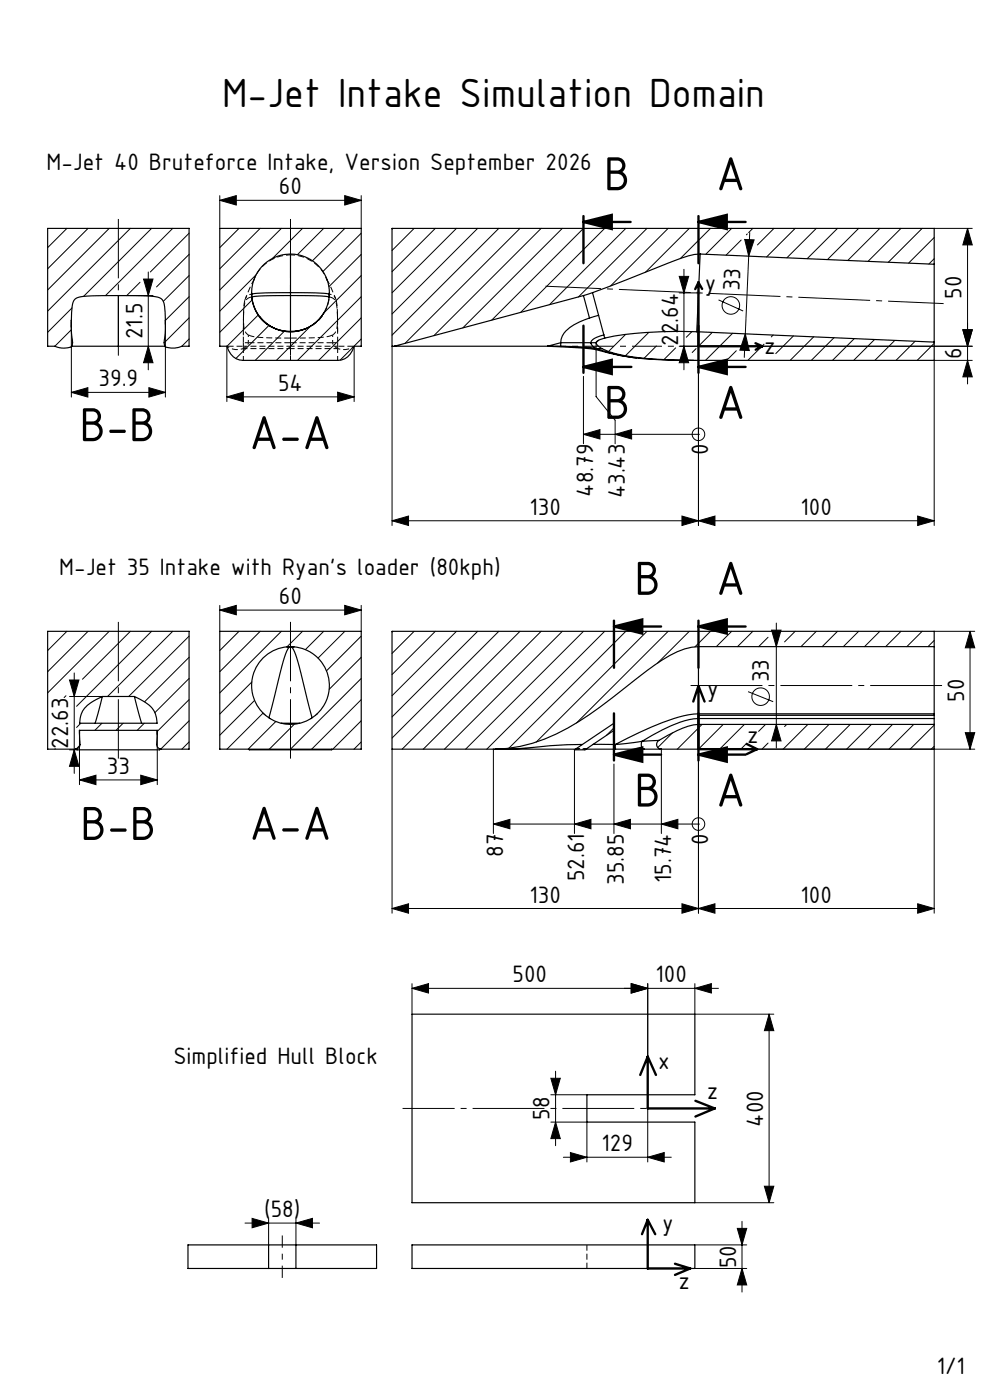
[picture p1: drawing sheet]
<svg xmlns="http://www.w3.org/2000/svg" width="210mm" height="297mm" viewBox="0 0 210 297" stroke-linecap="round" stroke-linejoin="round" font-family="sans-serif">
<g fill="none" stroke="#000" stroke-width=".21">
<path d="M14.2 48.5l-4.1 4M18.7 48.5l-8.6 8.5M23.2 48.5l-13.1 13M27.7 48.5l-17.6 17.5M29.7 59.9l-2.8 2.8M30.5 59.2h2l-1 3.5zM31.5 57.7v20.8M32.1 48.5l-14.4 14.4M36.6 48.5l-14.2 14.2M40.1 49.5l-8.2 8.2M40.1 54l-6.9 6.9M40.1 58.5l-5.5 5.4"/>
<path d="M46.6 42.5l3.5-1v2zM46.6 41.5v7M46.6 42.5h30M50.7 48.5l-4.1 4M54.4 58.2l-7.8 7.8M55.2 48.5l-8.6 8.5M59.7 48.5l-13.1 13M64.2 48.5l-6.4 6.3M68.7 48.5l-5.6 5.6M73.1 41.5l3.5 1-3.5 1zM73.2 48.5l-6.9 6.8M76.6 49.5l-8.1 8.1"/>
<path d="M76.6 54l-6.8 6.8M76.6 58.5l-7.9 7.9M76.6 41.5v7M83.4 48.5l-.2 .2M87.8 48.5l-4.6 4.6M92.3 48.5l-9.1 9.1M96.8 48.5l-13.6 13.6M101.3 48.5l-18.1 18.1M105.8 48.5l-22.6 22.6M110.3 48.5l-24.4 24.3M114.8 48.5l-22.8 22.7M119.3 48.5l-21.1 21.1"/>
<path d="M123.8 48.5l-19.5 19.4M128.3 48.5l-17.9 17.8M132.7 48.5l-16.1 16.1M137.2 48.5l-14.5 14.5M141.7 48.5l-12.2 12.1M144.1 58.6h2l-1 3.5zM145.1 57.1v21.4M146.2 48.5l-9.3 9.2M150.7 48.5l-6.4 6.4M155.2 48.5l-5.5 5.4M157.2 50.9l-3.2 3.2M158 50.8l2 .1-1.2 3.4z"/>
<path d="M158.5 49.6l-.2 .2M159 49.3l-.9 21.5M159.7 48.5l-.9 .8M164.2 48.5l-3.5 3.5M168.7 48.5l-6.1 6M173.2 48.5l-6.3 6.2M177.6 48.5l-6.4 6.4M182.1 48.5l-6.6 6.6M186.6 48.5l-6.8 6.8M191.1 48.5l-7 6.9M195.6 48.5l-7.2 7.1M198.2 50.4l-5.5 5.4"/>
<path d="M198.2 54.9l-1.2 1.1M198.2 48.5h8M205.2 48.5l1 3.5h-2zM205.2 48.5v33M15.1 67.9v16.3M15.1 69.9l-3.5 3.6M15.3 65.3l-5.2 5.2M25.1 62.7h7.4M31.5 73.5l1 3.5h-2zM35.1 67.9v16.3M40.1 62.9l-5 5.1M40.1 67.4l-5.3 5.3"/>
<path d="M40.1 71.9l-1.5 1.6M48.1 73.5v11.7M53.5 63.6l-6.9 6.9M54.8 66.8l-6.7 6.7M57.1 69l-7.1 7.1M60.3 70.3l-6.2 6.2M65.9 69.2l-7.3 7.3M75.1 73.5v11.7M76.6 62.9l-13.5 13.6M76.6 67.4l-9 9.1M76.6 71.9l-4.5 4.5M83.2 73.5v38"/>
<path d="M123.8 79.8v14.3M126.4 72.7v11.4l4.1 5v5M127 72.2l-.5 .5M132.7 71l-3.6 3.6M137.6 70.5l-4.9 5M139.2 73.4l-2.6 2.6M143.3 73.8l-2.5 2.5M144.1 73.5h4.1M144.1 62.1h4.1M145.1 73.5l1 3.5h-2zM146.8 70.3l-1.2 1.2M147.7 74l-.9 .8"/>
<path d="M148.2 73.5v38M151.1 70.5l-2.9 3M152.4 63.6l5.2 2.4M155.4 70.7l-5.8 5.8M156.2 74.4l-2.1 2.1M158.1 70.8l.8 3.6-2-.1zM158.1 70.8l-.2 5M161.7 73.5h44.5M162.1 73l-3.5 3.5M163.1 76.4v.1M164 71.1l-.4 .4M168.3 71.3l-3.7 3.7"/>
<path d="M172.6 71.5l-5 5M176.9 71.6l-4.8 4.9M181.2 71.8l-4.6 4.7M185.5 72l-4.4 4.5M189.8 72.2l-4.2 4.3M194.1 72.4l-4 4.1M198.2 72.8l-3.6 3.7M204.2 70h2l-1 3.5zM205.2 76.5l1 3.5h-2zM206.2 76.5h-8v35M15.1 83.2l3.5-1v2zM15.1 83.2h20"/>
<path d="M31.6 82.2l3.5 1-3.5 1zM48.1 84.2l3.5-1v2zM48.1 84.2h27M71.6 83.2l3.5 1-3.5 1zM123.8 92.1l3.5-1v2zM123.8 92.1h24.4M130.5 92.1l3.5-1v2zM148.2 92.1h.1M83.2 110.5l3.5-1v2zM83.2 110.5h115M144.7 109.5l3.5 1-3.5 1zM148.2 110.5l3.5-1v2z"/>
<path d="M194.7 109.5l3.5 1-3.5 1zM14.2 133.9l-4.1 4.1M18.7 133.9l-8.6 8.6M23.2 133.9l-13.1 13.1M27.7 133.9l-10.2 10.2M32.1 133.9l-15.9 15.9M36.6 133.9l-13.8 13.9M40.1 135l-12.8 12.8M40.1 139.4l-9.4 9.5M46.6 129.4l3.5-1v2zM46.6 128.4v5.5M46.6 129.4h30"/>
<path d="M50.7 133.9l-4.1 4.1M55.2 133.9l-8.6 8.6M59.7 133.9l-13.1 13.1M64.2 133.9l-3.3 3.3M68.7 133.9l-3.9 3.9M73.1 128.4l3.5 1-3.5 1zM73.2 133.9l-5.7 5.7M76.6 135l-7.4 7.3M76.6 139.4l-6.8 6.8M76.6 128.4v5.5M83.4 133.9l-.2 .2M87.8 133.9l-4.6 4.7"/>
<path d="M92.3 133.9l-9.1 9.2M96.8 133.9l-13.6 13.7M101.3 133.9l-18.1 18.2M105.8 133.9l-22.6 22.7M110.3 133.9l-25 25M114.8 133.9l-25 25M119.3 133.9l-25 25M123.8 133.9l-25 25M128.3 133.9l-25 25M132.7 133.9l-24.8 24.8M137.2 133.9l-23.5 23.5M141.7 133.9l-19.4 19.5"/>
<path d="M146.2 133.9l-6.7 6.8M150.7 133.9l-3.3 3.3M155.2 133.9l-3.3 3.3M159.7 133.9l-3.3 3.3M162.9 135.2l-2 2M163.7 133.7h2l-1 3.5zM164.7 132.2v26.5M168.7 133.9l-2.3 2.3M173.2 133.9l-3.3 3.3M177.6 133.9l-3.2 3.3M182.1 133.9l-3.2 3.3M186.6 133.9l-3.2 3.3"/>
<path d="M191.1 133.9l-3.2 3.3M195.6 133.9l-3.2 3.3M198.2 135.9l-1.4 1.3M198.2 133.9h8.6M205.8 133.9l1 3.5h-2zM205.8 133.9v25M11.7 158.8l-.1 .1M14 147.6l-.4 .4M14.7 144.3h2l-1 3.5zM14.7 147.8h7M14.7 159.1h1.7M15.7 159.1l1 3.5h-2z"/>
<path d="M15.7 142.8v21.3M16.9 154.9v11.6M16.9 158.1l-.7 .7M17.1 153.4l-.9 .9M21.6 153.4l-1.5 1.5M26.1 153.4l-1.5 1.5M30.6 153.4l-1.5 1.5M33.4 154.9v11.6M40.1 143.9l-7.3 7.3M40.1 148.4l-6.7 6.8M40.1 152.9l-6 6M40.1 157.4l-1.5 1.5"/>
<path d="M53.4 144.7l-6.8 6.8M54 148.6l-7.4 7.4M55.8 151.3l-7.6 7.6M58.5 153.1l-5.9 5.8M62.4 153.6l-5.3 5.3M76.6 143.9l-15 15M76.6 148.4l-10.5 10.5M76.6 152.9l-6 6M76.6 157.4l-1.5 1.5M83.2 158.9v34.8M104.7 158.9v17.9M121.9 159.1v17.7"/>
<path d="M130.2 154.4l-1.6 1.6M140.3 158.9v17.9M142.6 155.5l-3.1 3.1M148.2 153.7v40M148.9 153.7l-5.2 5.2M153.4 153.7l-5.2 5.2M157.9 153.7l-5.3 5.2M158.4 157.6l-1.3 1.3M158.7 146.7l5.3 2.2M160.6 158.9h46.2M162.4 153.7l-1.5 1.5M162.9 157.6l-1.3 1.3"/>
<path d="M164.7 153.7l1 3.5h-2zM166.9 153.7l-.5 .4M171.4 153.7l-5.3 5.2M175.9 153.7l-5.3 5.2M180.3 153.7l-5.2 5.2M184.8 153.7l-5.2 5.2M189.3 153.7l-5.2 5.2M193.8 153.7l-5.2 5.2M198.2 153.8l-5.1 5.1M198.2 158.3l-.6 .6M198.2 158.9v34.8M204.8 155.4h2l-1 3.5z"/>
<path d="M16.9 165.5l3.5-1v2zM16.9 165.5h16.5M29.9 164.5l3.5 1-3.5 1zM104.7 174.8l3.5-1v2zM104.7 174.8h43.5M121.9 174.8l3.5-1v2zM130.2 174.8l3.5-1v2zM130.2 162.1v14.7M140.3 174.8l3.5-1v2zM148.2 174.8h.1M83.2 192.7l3.5-1v2zM83.2 192.7h115"/>
<path d="M144.7 191.7l3.5 1-3.5 1zM148.2 192.7l3.5-1v2zM194.7 191.7l3.5 1-3.5 1zM87.4 209.7l3.5-1v2zM87.4 208.7v6.4M87.4 209.7h65M133.9 208.7l3.5 1-3.5 1zM137.4 208.7v15.5M147.4 209.7l3.5-1v2zM147.4 208.7v6.4h16.7M163.1 215.1l1 3.5h-2zM163.1 215.1v40"/>
<path d="M116.8 228.7h2l-1 3.5zM116.8 232.2h7.7M116.8 238h7.7v8.5M117.8 238l1 3.5h-2zM117.8 227.2v15.8M137.4 235.1v11.4M52 259.5h15.8M53.5 258.5l3.5 1-3.5 1zM57 258.5v5.6M62.8 259.5l3.5-1v2zM62.8 258.5v5.6M119.5 245.5h22.9"/>
<path d="M121 244.5l3.5 1-3.5 1zM137.4 245.5l3.5-1v2zM147.4 255.1h16.7M157.4 259.1v15M162.1 251.6h2l-1 3.5zM147.4 264.1h11M147.4 269.1h11M156.4 260.6h2l-1 3.5zM157.4 269.1l1 3.5h-2z"/>
<circle cx="155" cy="64.8" r="1.86"/>
<circle cx="148.2" cy="92.1" r="1.33"/>
<circle cx="161.3" cy="147.8" r="1.86"/>
<circle cx="148.2" cy="174.8" r="1.33"/>
</g>
<g fill="none" stroke="#000" stroke-width=".25">
<path d="M46.6 48.5h30v25h-1.5a3.7 3.7 0 0 1-3.5 3h-20a3.7 3.7 0 0 1-3.5-3h-1.5zM61.6 53.9a8.2 8.2 0 0 0-8.2 8.2M61.6 53.9v8.2M61.6 53.9a8.2 8.2 0 0 1 8.3 8.2M148.5 53.9l-.7 16.5M148.5 53.9a24.8 24.8 0 0 0-7.3 2.1l-15.5 6.1M148.5 53.9l49.7 2.2M198.2 56.1v16.5M198.2 56.1v-7.6h-115v25h.4M15.1 67.9l.1 3.5a2.59 2.59 0 0 1-.1 2.2 4.9 4.9 0 0 1-3.5-.1h-1.5v-25h30v25h-1.5a4.9 4.9 0 0 1-3.5 .1l-.3-.9 .2-1.8 .1-3M15.1 67.9v1.5M15.2 73.5h9.9"/>
<path d="M25.1 62.7l7.6 .2a2.03 2.03 0 0 1 2.2 2.2l.2 2.8M25.1 62.7l-7.4 .2a2.12 2.12 0 0 0-2.4 2.2l-.2 2.8M25.1 73.5h9.9M25.1 62.7v10.8M35.1 67.9v.9M53.4 62.1a8 8 0 0 0 4.8 7.5M53.4 62.1a8.3 8.3 0 0 0 8.2 8.3M53.4 63l2.3-.2 5.9-.1v7.6M55.1 67.2a8.2 8.2 0 0 0 6.5 3.2M58.4 69.7l1.3 .4 1.9 .2M61.6 62.1h-5.3l-2.9 .3M61.6 62.1h5.4l2.9 .3"/>
<path d="M61.6 62.1v.6l5.9 .1 2.3 .2M61.6 70.3v.1M61.6 70.4h.1M64.9 69.7l-1.4 .4-1.9 .2M68.7 66.4a8.2 8.2 0 0 1-7.1 4M69.9 62.1a8.3 8.3 0 0 1-8.3 8.3M69.9 62.1l-.1 1M83.6 73.5h32.5M116.1 73.5l7.5 .3 2.8 .4M116.1 73.5h2.8M118.9 73.5l5.7 .2 1.8 .3M118.9 72.7h6.4"/>
<path d="M118.9 72.7l-2.8 .8M118.9 72.7v.8M123.8 62.7l1.2 4.8M123.8 62.7l-40.2 10.8M125 67.5a10 10 0 0 0-5.7 3.8l-.4 1.4M125.3 72.7h1.1M125.3 72.7l.1 .1a1.75 1.75 0 0 0 1 1.2M125.7 62.1l-1.9 .6M125.7 62.1h.1M125.7 62.1l1.3 4.8M126.4 74.2a45.1 45.1 0 0 0 8.6 1.7M126.4 72.7a1.95 1.95 0 0 0 1.3 1.3"/>
<path d="M126.4 74h1.3M126.4 74a49.5 49.5 0 0 0 17.6 2.4h1.9M126.4 74v.2M127 66.9l1.1 4.1M127 66.9l-2 .6M128.1 71l.2 .7M128.1 71l-2 .8a1.14 1.14 0 0 0-.8 .9M128.3 71.7a2.57 2.57 0 0 0-1.8 .9l-.1 .1M145.9 76.4l1.3 .1M147.8 70.4a81.9 81.9 0 0 0-19.5 1.3M147.8 70.4l50.4 2.2M198.2 72.6v3.9h-50.7a73.5 73.5 0 0 1-16.8-1.4l-3-1.1"/>
<path d="M46.6 133.9h30v25h-30zM61.5 137.2h-.6M61.6 137.2a1.36 1.36 0 0 1 .9 1l.9 3.1 2.8 11M61.6 137.2a1.27 1.27 0 0 0-.8 .9l-1 3.2-2.8 11M61.8 137.2h.6M148.2 137.2a17.2 17.2 0 0 0-9.3 3.9l-6.4 4.9a69.5 69.5 0 0 1-17 10.8 29.5 29.5 0 0 1-10.8 2.1h-21.5v-25h115v3.3M148.2 137.2v14.2M148.2 137.2h50M198.2 137.2v14.2M16 158.9h.4M16.4 158.8v.3h17.5v-.3M16.9 154.9v2a1.83 1.83 0 0 1-.4 1.9l-.5 .1h-5.9v-25h30v25h-5.9"/>
<path d="M16.9 154.9v.7M16.9 154.9h16.5M21.7 147.8l-1.5 5.6M21.7 147.8h6.8M21.7 147.8l-1.3 .6a5.3 5.3 0 0 0-3.5 5h16.4a4.8 4.8 0 0 0-2.5-4.4l-2.3-1.2M28.5 147.8l1.5 5.6M33.4 154.9l-.1 2.6a1.08 1.08 0 0 0 .9 1.4M33.4 154.9v.9M33.9 158.9h.3M52.9 158.9v.2h17.5v-.2M59.7 153.4h3.9M121.9 159.1l8.3-5.7v1.5l-6.1 4.2z"/>
<path d="M123.5 157.9a123 123 0 0 0-13.3 .9l-5.2 .1h17.1M124.3 158.9h6.3M125.8 157.9h4.7M130.5 157.9l.1 1M130.5 157.9h.1M130.6 158.9h6.1M136.2 157.3a1.12 1.12 0 0 0 .5 1.6M136.2 157.3l-5.7 .6M136.7 158.9h3.6M139.8 157.1l-3.6 .2M139.8 157.1a1 1 0 0 0-.5 1.1 1 1 0 0 0 1 .7M148.2 153.7a14 14 0 0 0-6.6 2.3l-1.8 1.1"/>
<path d="M148.2 151.4l-3.1 .4a61.3 61.3 0 0 0-14.6 6.1M148.2 152.4v1.3M148.2 152.4a17.7 17.7 0 0 0-7.6 2.4l-4.4 2.5M148.2 153.7h50M148.2 151.4h50M148.2 152.4h50M148.2 151.4v1M148.2 151.8h50M198.2 152.4v1.3M198.2 151.8v.6M198.2 151.4v.4M198.2 153.7v5.2h-57.9"/>
<path d="M87.4 215.1h60v17.1h-22.9v5.8h22.9v17.1h-60zM39.9 264.1h40v5h-40zM57 264.1v5M62.8 264.1v5M87.4 264.1h60v5h-60z"/>
<circle cx="61.6" cy="145.4" r="8.3"/>
</g>
<path d="M52.7 71v1.7M53.4 62.4a1.54 1.54 0 0 0-1.3 .8M69.9 62.4a1.55 1.55 0 0 1 1.2 .8M70.6 71v1.7" fill="none" stroke="#000" stroke-width=".21" stroke-dasharray="1.3 .6" stroke-dashoffset=".8" stroke-linecap="butt"/>
<path d="M51.9 63.6l-.3 3.3M52.7 71a9.2 9.2 0 0 0 4.4 .7h4.5M53.4 63a1.83 1.83 0 0 0-1.6 2l-.2 2.5M69.8 63a1.83 1.83 0 0 1 1.6 2l.2 2.5M70.6 71a9.3 9.3 0 0 1-4.5 .7h-4.5M71.3 63.6l.3 3.3" fill="none" stroke="#000" stroke-width=".21" stroke-dasharray="1.3 .6" stroke-dashoffset="-.1" stroke-linecap="butt"/>
<path d="M61.6 54.1a8.1 8.1 0 0 0-7.8 5.4M69.5 59.6a8.3 8.3 0 0 0-7.9-5.5M51.6 74v2.5M52.7 71l-.6-.5a6.1 6.1 0 0 1-.5-3.6M61.6 74v2.5M70.6 71l.6-.5a6.1 6.1 0 0 0 .4-3.6M71.6 74v2.5" fill="none" stroke="#000" stroke-width=".21" stroke-dasharray="1.3 .6" stroke-dashoffset=".3" stroke-linecap="butt"/>
<path d="M51.6 72.7v.8M61.6 74h-10M61.6 74h10M61.6 73.5h-10M61.6 73.5h10M71.6 72.7v.8" fill="none" stroke="#000" stroke-width=".21" stroke-dasharray="1.3 .6" stroke-dashoffset=".4" stroke-linecap="butt"/>
<path d="M48.1 73.5a3.7 3.7 0 0 0 3.5 .5M51.6 71.1v-3.6M61.6 70.3v1.4M75.1 73.5a3.7 3.7 0 0 1-3.5 .5" fill="none" stroke="#000" stroke-width=".21" stroke-dasharray="1.3 .6" stroke-dashoffset=".7" stroke-linecap="butt"/>
<path d="M52.7 72.7h-1.1M61.6 72.7v-1M70.6 72.7h1M122.1 158.9h2.2M124.5 158.8h-2.2" fill="none" stroke="#000" stroke-width=".21" stroke-dasharray="1.3 .6" stroke-dashoffset=".5" stroke-linecap="butt"/>
<path d="M69.3 59.2l.2 .4M51.6 73.5v.5M51.6 67.6v5.1M51.6 67.5v-.6M52.7 72.7h8.9M58.4 69.7l-.2-.1M61.6 73.5v-3.2M70.6 72.7h-9M71.6 67.5v-.6M71.6 73.5v.5M71.6 72.7v-5.1M124.5 264.1v5" fill="none" stroke="#000" stroke-width=".21" stroke-dasharray="1.3 .6" stroke-linecap="butt"/>
<path d="M61.6 72.7v1.3M69.9 62.1a7.9 7.9 0 0 1-5 7.6" fill="none" stroke="#000" stroke-width=".21" stroke-dasharray="1.3 .6" stroke-dashoffset=".6" stroke-linecap="butt"/>
<path d="M51.6 73.5h-3.5M71.6 73.5h3.5" fill="none" stroke="#000" stroke-width=".21" stroke-dasharray="1.3 .6" stroke-dashoffset="-.2" stroke-linecap="butt"/>
<path d="M52.7 72.7l-.3 .6-.8 .7M70.6 72.7l.2 .6 .8 .7" fill="none" stroke="#000" stroke-width=".21" stroke-dasharray="1.3 .6" stroke-dashoffset=".9" stroke-linecap="butt"/>
<path d="M53.9 59.2l-2 4.5M71.3 63.7l-2-4.5M71.6 70.4v-2.9" fill="none" stroke="#000" stroke-width=".21" stroke-dasharray="1.3 .6" stroke-dashoffset=".1" stroke-linecap="butt"/>
<g fill="#000">
<path d="M46.6 42.5l3.5-1v2zM73.1 41.5l3.5 1-3.5 1zM123.8 47.1l6-1.5v3zM148.2 47.1l6-1.5v3zM158 50.8l2 .1-1.2 3.4zM205.2 48.5l1 3.5h-2zM30.5 59.2h2l-1 3.5zM31.5 73.5l1 3.5h-2zM123.8 77.8l6-1.5v3zM144.1 58.6h2l-1 3.5zM145.1 73.5l1 3.5h-2zM148.2 77.8l6-1.5v3z"/>
<path d="M158.1 70.8l.8 3.6-2-.1zM204.2 70h2l-1 3.5zM205.2 76.5l1 3.5h-2zM15.1 83.2l3.5-1v2zM31.6 82.2l3.5 1-3.5 1zM48.1 84.2l3.5-1v2zM71.6 83.2l3.5 1-3.5 1zM123.8 92.1l3.5-1v2zM130.5 92.1l3.5-1v2zM83.2 110.5l3.5-1v2zM148.2 110.5l3.5-1v2zM144.7 109.5l3.5 1-3.5 1z"/>
<path d="M194.7 109.5l3.5 1-3.5 1zM46.6 129.4l3.5-1v2zM73.1 128.4l3.5 1-3.5 1zM130.2 132.9l6-1.5v3zM148.2 132.9l6-1.5v3zM163.7 133.7h2l-1 3.5zM205.8 133.9l1 3.5h-2zM14.7 144.3h2l-1 3.5zM15.7 159.1l1 3.5h-2zM164.7 153.7l1 3.5h-2zM204.8 155.4h2l-1 3.5zM16.9 165.5l3.5-1v2z"/>
<path d="M29.9 164.5l3.5 1-3.5 1zM104.7 174.8l3.5-1v2zM121.9 174.8l3.5-1v2zM130.2 174.8l3.5-1v2zM130.2 160.1l6-1.5v3zM140.3 174.8l3.5-1v2zM148.2 160.1l6-1.5v3zM83.2 192.7l3.5-1v2zM148.2 192.7l3.5-1v2zM144.7 191.7l3.5 1-3.5 1zM194.7 191.7l3.5 1-3.5 1zM87.4 209.7l3.5-1v2z"/>
<path d="M133.9 208.7l3.5 1-3.5 1zM147.4 209.7l3.5-1v2zM163.1 215.1l1 3.5h-2zM116.8 228.7h2l-1 3.5zM117.8 238l1 3.5h-2zM53.5 258.5l3.5 1-3.5 1zM62.8 259.5l3.5-1v2zM121 244.5l3.5 1-3.5 1zM137.4 245.5l3.5-1v2zM162.1 251.6h2l-1 3.5zM156.4 260.6h2l-1 3.5zM157.4 269.1l1 3.5h-2z"/>
</g>
<path d="M147.7 62.1h1M147.8 61.8l.7 .7M148.2 61.6v1M148.5 61.8l-.7 .7" fill="none" stroke="#c0c0c0" stroke-width=".21"/>
<path d="M116.1 73.5h32.1" fill="none" stroke="#000" stroke-width=".21" stroke-dasharray="6.3 1.3 1.3 1.3" stroke-dashoffset="2.4" stroke-linecap="butt"/>
<g fill="none" stroke="#000" stroke-width=".5">
<path d="M123.8 47.1l6-1.5v3zM123.8 47.1h10M123.8 45.8v10M148.2 47.1l6-1.5v3zM148.2 45.8v10M148.2 59.9v19.2M148.2 59.9l-.7 1.4M148.2 59.9l.7 1.4M148.2 47.1h10M123.8 77.8l6-1.5v3zM123.8 77.8h10.1M123.8 69.1v10"/>
<path d="M148.2 77.8l6-1.5v3zM148.2 73.5h13.5M148.2 77.8h10M160.3 72.8l1.4 .7M161.7 73.5l-1.4 .7M130.2 132.9l6-1.5v3zM130.2 132.9h10M130.2 131.7v10M148.2 132.9l6-1.5v3zM148.2 131.7v10M148.2 132.9h10M130.2 151.3v10"/>
<path d="M148.2 145.5v15.8M148.2 145.5l-1.1 3.3M148.2 145.5l1.2 3.3M148.2 158.9h12.4M158.4 157.8l2.2 1.1M160.6 158.9l-2.2 1.1M130.2 160.1l6-1.5v3zM130.2 160.1h10M148.2 160.1l6-1.5v3zM148.2 160.1h10M137.4 224.2v10.9h14.2M137.4 224.2l-1.6 3.8"/>
<path d="M137.4 224.2l1.7 3.8M147.5 233.5l4.1 1.6M151.6 235.1l-4.1 1.8M137.4 258.8v10.3h9M137.4 258.8l-1.2 3M137.4 258.8l1.6 3M143.2 268.1l3.2 1M146.4 269.1l-3.2 1.4"/>
</g>
<path d="M200.2 64.4l-84.5-3.7" fill="none" stroke="#000" stroke-width=".21" stroke-dasharray="15.2 1.3 1.3 1.3" stroke-dashoffset="3.5" stroke-linecap="butt"/>
<path d="M25.1 75.5v-29M61.6 75.5v-29M25.1 160.9v-29M61.6 160.9v-29" fill="none" stroke="#000" stroke-width=".21" stroke-dasharray="15.2 1.3 1.3 1.3" stroke-dashoffset="2.6" stroke-linecap="butt"/>
<path d="M200.2 145.4h-54" fill="none" stroke="#000" stroke-width=".21" stroke-dasharray="15.2 1.3 1.3 1.3" stroke-dashoffset="-.3" stroke-linecap="butt"/>
<path d="M85.4 235.1h64" fill="none" stroke="#000" stroke-width=".21" stroke-dasharray="15.2 1.3 1.3 1.3" stroke-dashoffset="4.2" stroke-linecap="butt"/>
<path d="M59.9 262.1v9" fill="none" stroke="#000" stroke-width=".21" stroke-dasharray="15.2 1.3 1.3 1.3" stroke-dashoffset="12.6" stroke-linecap="butt"/>
<g font-size="10.9">
<text x="128.1" y="40.4">B</text>
<text x="151.9" y="40.4">A</text>
<text x="128.1" y="88.9">B</text>
<text x="151.9" y="88.9">A</text>
<text x="16.9" y="93.6">B-B</text>
<text x="52.9" y="95.3">A-A</text>
<text x="134.6" y="126.2">B</text>
<text x="151.9" y="126.2">A</text>
<text x="134.6" y="171.1">B</text>
<text x="151.9" y="171.1">A</text>
<text x="17.1" y="178.2">B-B</text>
<text x="52.9" y="178.2">A-A</text>
</g>
<text font-size="9.3" x="47.1" y="22.8">M-Jet Intake Simulation Domain</text>
<g font-size="5.4">
<text x="9.9" y="36">M-Jet 40 Bruteforce Intake, Version September 2026</text>
<text x="59.2" y="41.2">60</text>
<text x="149.5" y="61.7">y</text>
<text x="156.9" y="61.8" transform="rotate(-88 156.9 61.8)">33</text>
<text x="204" y="63.4" transform="rotate(-90 204 63.4)">50</text>
<text x="30.2" y="71.9" transform="rotate(-90 30.2 71.9)">21.5</text>
<text x="143.8" y="73.4" transform="rotate(-90 143.8 73.4)">22.64</text>
<text x="162.1" y="75.1">z</text>
<text x="204" y="76.2" transform="rotate(-90 204 76.2)">6</text>
<text x="20.9" y="82">39.9</text>
<text x="59" y="82.9">54</text>
<text x="150.2" y="96.6" transform="rotate(-90 150.2 96.6)">0</text>
<text x="125.8" y="105.3" transform="rotate(-90 125.8 105.3)">48.79</text>
<text x="132.6" y="105.7" transform="rotate(-90 132.6 105.7)">43.43</text>
<text x="112.3" y="109.2">130</text>
<text x="169.8" y="109.2">100</text>
<text x="12.6" y="122">M-Jet 35 Intake with Ryan's loader (80kph)</text>
<text x="59.2" y="128.2">60</text>
<text x="150" y="147.8">y</text>
<text x="163.1" y="144.7" transform="rotate(-90 163.1 144.7)">33</text>
<text x="204.5" y="148.9" transform="rotate(-90 204.5 148.9)">50</text>
<text x="14.5" y="158.8" transform="rotate(-90 14.5 158.8)">22.63</text>
<text x="158.5" y="157.6">z</text>
<text x="22.7" y="164.2">33</text>
<text x="150.2" y="179.3" transform="rotate(-90 150.2 179.3)">0</text>
<text x="106.7" y="181.7" transform="rotate(-90 106.7 181.7)">87</text>
<text x="112.3" y="191.5">130</text>
<text x="123.9" y="187" transform="rotate(-90 123.9 187)">52.61</text>
<text x="132.3" y="187.7" transform="rotate(-90 132.3 187.7)">35.85</text>
<text x="142.4" y="187.3" transform="rotate(-90 142.4 187.3)">15.74</text>
<text x="169.8" y="191.5">100</text>
<text x="108.7" y="208.4">500</text>
<text x="139.1" y="208.4">100</text>
<text x="36.8" y="225.8">Simplified Hull Block</text>
<text x="139.6" y="226.8">x</text>
<text x="149.9" y="233.2">z</text>
<text x="116.6" y="237.6" transform="rotate(-90 116.6 237.6)">58</text>
<text x="161.9" y="239" transform="rotate(-90 161.9 239)">400</text>
<text x="127.6" y="244.3">129</text>
<text x="56" y="258.2">(58)</text>
<text x="140.4" y="261.2">y</text>
<text x="156.1" y="269" transform="rotate(-90 156.1 269)">50</text>
<text x="143.9" y="273.5">z</text>
<text x="198.7" y="291.4">1/1</text>
</g>
</svg>
